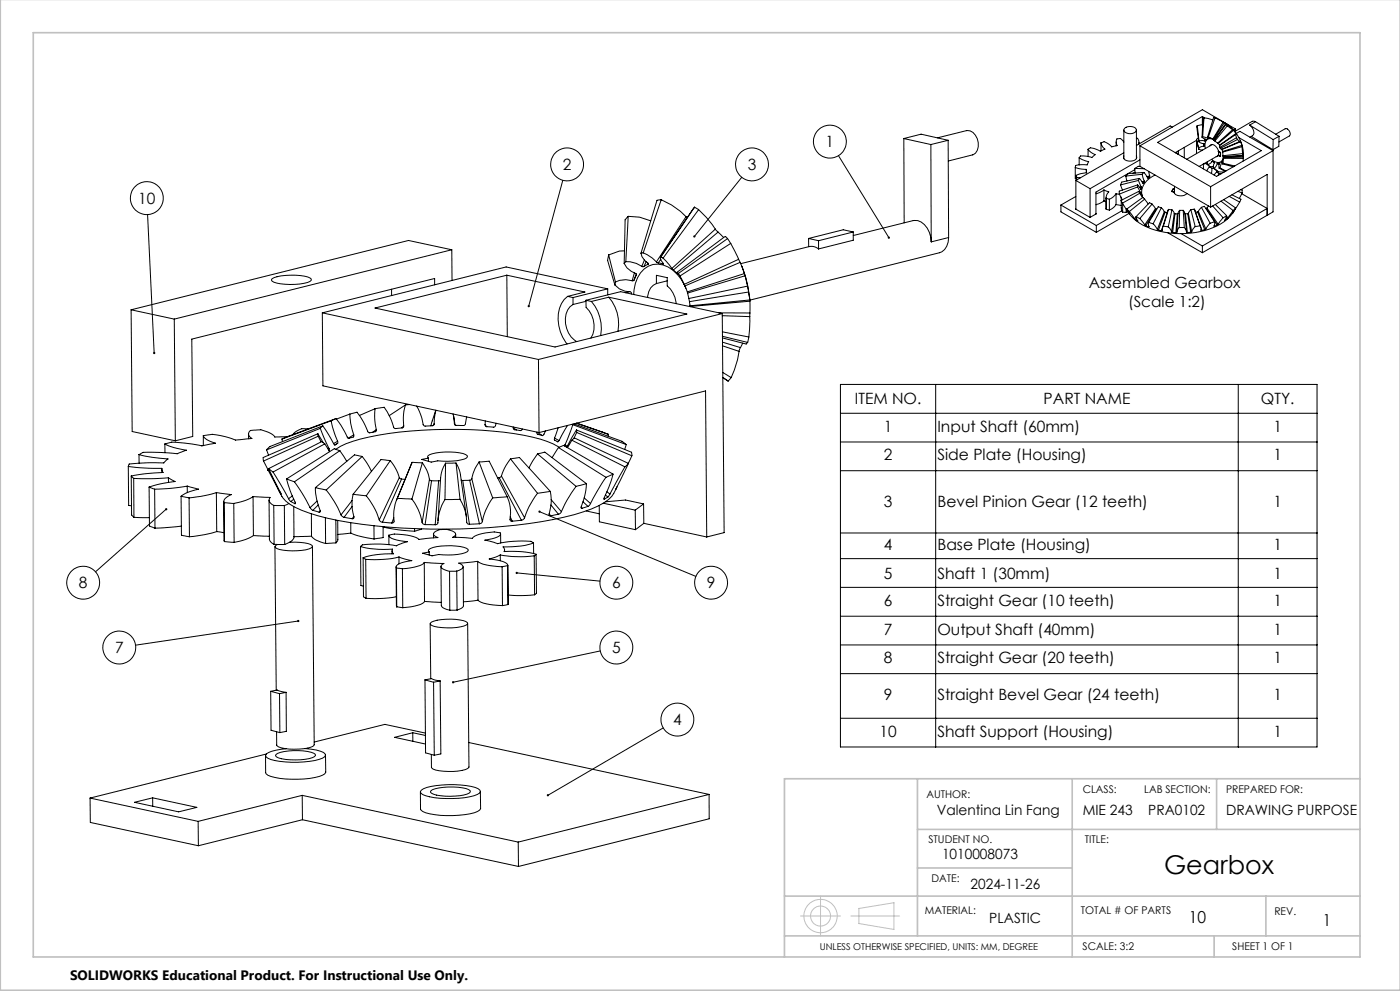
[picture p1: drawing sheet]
<svg xmlns="http://www.w3.org/2000/svg" width="420mm" height="297mm" viewBox="0 0 420 297" stroke-linecap="round" stroke-linejoin="round" font-family="sans-serif">
<g fill="none" stroke="#000" stroke-width=".3">
<path d="M337.1 39v8.6M337.5 38.3a2.69 2.69 0 0 1 3.3 .3 1.57 1.57 0 0 1-2.3 1.4l-.4-.1a.87 .87 0 0 1-.9-.6 .87 .87 0 0 1 .3-1zM340.9 39v8.6M351.7 38.1l-.7-.4-10.1 5.9M359.2 37.7l.5 4.8M359.2 37.7l.5 4.6M360.7 34.9l.1 2.5-1.6 .3M360.7 34.9l.7 .4M360.7 34.9l-13.4 7.8 17.6 10.2 13.5-7.7-6.7-4M361.2 35.3l2.7 .7M361.2 35.3l-.3 .2-.3 5.6M361.2 35.3l-.4 5.7"/>
<path d="M364.5 35.3l2.5 1.3M364.5 35.3l-.4-.1-1.8 5.8M364.5 35.3l-2 5.7M367 36.6l.3 .2M367 36.6l-3.2 5.1M367.3 36.8l1 .6-.6-.3 .1 .2M367.3 36.8l-3.3 5M367.6 36.9a11.5 11.5 0 0 1 5.4 9.2M367.7 37.1l-3.5 5M367.8 37.3l.4 .4M367.8 37.3l-3.6 4.8M368.2 37.7l1.6 1.1"/>
<path d="M368.2 37.7l-3.7 4.6M369.8 38.8l.3 .2M369.8 38.8l-4.5 4.1M370.1 39l.7 1M370.1 39l-4.6 4M370.7 38.7l-10-5.8-18.7 10.8M370.7 38.7l-.6 .3M374.9 37.5a2.26 2.26 0 0 1 .9 3.1l-.8 .5M374.9 37.5l7.1 4.3M376.7 36.5l-1-.1-5.2 3 .2-.2v-.5M376.7 36.5l-1.8 1M376.7 36.5l7 4.3"/>
<path d="M168.8 54l-10.2 37.8M198.4 59.9l3 1.5 2.7 1.9 1.7 1.6M198.4 59.9l-1.3 .1-4.8 15.9M198.4 59.9l-5.4 15.9M222.5 53.1l-14.2 17.8M251.5 46.6l15.2 24.6M271.1 41.5l8.2 1.8M271.1 41.5l.2 25.3M271.1 41.5l5.2-1.3 8.1 1.8M279.3 43.3l.1 29.2M281.3 41.3l8.6-2.1a3.4 3.4 0 0 1 3.6 3.6 3.2 3.2 0 0 1-1.8 3.6l-7.2 1.9M284.4 42l-5.1 1.3"/>
<path d="M284.4 42l.2 29.2M322.6 50.2l1.1 .3 2.2 .3 .1 1-1.7 .2-1.5 .6M322.6 50.2v3.3h.2M322.8 54.1l4.2 2.4M322.8 54.1v8.6M322.8 58.9l-4.5 2.6M322.8 52.6l.2 .6M322.8 52.6v1.5M323 53.2l1.2 .1M323 53.2v.7M323.7 47.3l1 .5 1.9 .6-.1 .3a.81 .81 0 0 1-1.2 .7h-.5a2.23 2.23 0 0 0-2.1 .4l-.1 .4M323.7 47.3v2.1"/>
<path d="M325.9 50.9v.9M326.4 44.7l.9 .9 1.2 .8-.2 .2a1.32 1.32 0 0 1-1.9 .3 2.85 2.85 0 0 0-2.4 .1l-.3 .3M326.4 44.7v2.2M327 56.5v8.7M330.3 42.8l.5 1.2 .7 .7-.6 .2a1.24 1.24 0 0 1-1.8-.1l-.7-.2a1.63 1.63 0 0 0-2 .1M330.3 42.8v2.4M331.2 56.9l1.4 .6a2.42 2.42 0 0 0-.7 1.9M331.2 56.9l-2.4 1.2M331.2 56.9v3.3M331.8 59.2l.1 3.5M331.9 59.4l.9 .3M331.9 59.4v3.3"/>
<path d="M332.8 59.7v3.3M334.8 58.1l1 .1M334.8 58.1l-.8 .9-1.2 .7M334.8 58.1v3.2M334.9 42.6v1.1M335.8 58.2l.9 1.7M336.2 55.4l.6 1.6M336.4 59.1l.1 .8M336.4 59.3v.7M337.1 46.7v.1a1.21 1.21 0 0 0 1.4 1.5l1.5-.1a1.01 1.01 0 0 0 .9-1.5M337.1 42.6a1.5 1.5 0 0 0-1.5-1h-.1a.96 .96 0 0 0-.6 1.5l.2 .5-.6 .2a1.42 1.42 0 0 1-1.9-.7l-.3-.1a1.62 1.62 0 0 0-2-.2M337.1 45.8l-14.3 8.3"/>
<path d="M337.7 52.8l.4 1.5M338.4 52h.3M340.4 50.5l.2 1.4M340.4 50.5l2.9 .1M340.5 50.8l-11.7 6.8v6.5M340.5 51.6l-.7 .3M340.9 41.4a1.16 1.16 0 0 1 .8 1.5l-.1 .3M341.3 55.4l-5.5 1.9v.9M341.3 55.4v.6M341.3 55.4l1 1.3M341.3 56l1 1.8M341.3 56l-5.5 2.2"/>
<path d="M341.6 54.1l.8 1.9M341.6 54.1l-5.4 1.3M341.6 57.4l-5.3 2.7 .4 .8M341.6 57.4l.3 .5M341.6 57.4l.9 1.1M341.7 42.7v.4M341.8 53.5l-5.3 1.1-.3 .8M341.8 53.5l-.2 .6M341.8 53.5l1.2 1.4M341.9 57.9l.9 1.3M341.9 57.9l-5.2 3M342 47.9l-15 8.6"/>
<path d="M342 43.7v6.1l21.2 12.3M342 43.7l21.2 12.2M342.1 49.9l-.6-.1-1.1 .7M342.3 57.8l.1 .3M342.3 57.8l-.2 .2M342.3 56.7h.1M342.4 56v.3M342.4 56l-.5 .2M342.4 58.1l.1 .4M342.4 58.1l-.2 .1M342.4 56.3l-.1 .4M342.4 56.3l-.3 .1"/>
<path d="M342.5 58.5h.1M342.7 52.2l.6 2.1M342.7 52.2l-5 .6M343 54.9l-.1 .1M343.2 51.7l-4.7 .3-.8 .8M343.2 51.7l-.5 .5M343.2 51.7l1.3 1.6M343.3 54.6l-.3 .3M343.3 54.3v.3M343.3 54.3l-.7 .2M343.3 54.6l-.5 .1M343.4 59.7l1.1 1.4"/>
<path d="M343.4 59.7l-.5-.5-4.9 3.4M343.4 59.7l-4.6 3.7M344.5 53.3l-.2 .1M344.6 51.4l.3 1.3M344.9 53l-.4 .3M344.9 53l-.7 .2M344.9 52.7v.3M344.9 52.7l-.8 .2M346.5 52.5a5.9 5.9 0 0 0-4 5.8l.3 .9M351.5 57.4h.1M351.5 57.4l.9 .2M352 56.6l-.6 .8 .8 .2a2.46 2.46 0 0 0 3.9 .4"/>
<path d="M352 56.6l.4 .1M352 56.6v.2M352.4 55.8v2.2M352.4 56.7h-.4l-.5 .7M352.6 45.8l6.4-3.7v3.9M352.8 45.9l.6 .3M353.5 45.2v1.1M354.6 46.9v.1M355.3 44.2v3.1M359 41.8l.6 2.9M359 41.8l.6 2.6M359.5 41.3l-.5 .5"/>
<path d="M359.6 44.4v.3M359.6 44.7l1.2 .3M359.7 42.5l1.5 .6-.1 .7M359.7 42.3v.2M360.6 41.1l1.2 .8M360.8 41l-.2 .1M360.8 41l1.6 .4M361.1 43.8l-1.5 .6M361.2 43.1l-.1 .7M361.4 42.2l-1.7 .1M361.5 41.7l-.1 .5M361.6 42.2h-.2"/>
<path d="M361.7 41.8l-.1 .4M361.8 41.9l-.2 .3M361.8 41.8v.1M362.1 49.1l.2 .2M362.1 49.1l.9 .9-.7-.7M362.1 48.9l-1.1 .3v1.4M362.2 48.5l-.1 .6M362.3 41l.7 .5M362.3 41h.2M362.4 41.4l.2 .1M362.5 41.1l-.1 .3M362.5 41l1.3 .7"/>
<path d="M362.6 41.5h.4M362.7 41.3l-.1 .2M362.8 50l-.8 1.2M362.8 50l.8 .4M363 43.7a1.11 1.11 0 0 1 1.8 .3l.8 1.3M363 41.4v.1M363.2 55.9v6.2M363.6 50.4l-.2 1.6M363.6 48.4l.7 .3-.3 1.7M363.6 48.4l-.8 .7-.5 .2M363.6 48.4l.5 .1M363.7 43.3l-7.7 4.4"/>
<path d="M363.8 41.7l.2 .1M364 41.8l.2 .1a1.73 1.73 0 0 0-2.1-.1 1.73 1.73 0 0 0-.6 2.1l.1 .6M364 49.9l-1.2 .1M364 50.4h.2M364 50.4l1.4 1.1M364 50.4h-.4M364.2 42.1l.3 .2M364.2 50.4l1.4 1.1M364.5 42.3l.8 .6M365 51.5l-.8 1M365 51.5l.6 .5M365 51.5l2.2 .1"/>
<path d="M365.2 49.1l-1 1.3M365.2 49.1l.5 .1M365.3 48.9l-.1 .2M365.3 48.9l.5 .2M365.3 42.9l.2 .1M365.5 43l.4 .5M365.5 45.3v1.2l.6 .3M365.5 45.3l.6 .4M365.5 46.5l-.1 .3-.6 .2M365.5 46.6l-5.7 3.3M365.5 46.5h.1M365.6 52l-.1 .6"/>
<path d="M365.6 52l.8 .1M365.6 45.3l.6 .4M365.6 45.3h-.1M365.7 48.9l.1 .1M365.7 48.9h-.4M365.7 48.9h.1M365.8 49v1.4M365.8 50.4l1.8 1M365.9 43.5v.1M365.9 44.2l.2 .2M365.9 50.3l-.1 .1M365.9 50.3l1.9 1"/>
<path d="M366.1 44.4l.4 .3M366.1 45.7v1.1M366.1 45.7h.1M366.1 46.8h.1M366.2 45.7l-.1 1.2-.6-.4M366.4 48.7l-.5 1.6M366.4 48.7l.3 .1M366.5 48.5l-.1 .2M366.5 48.5l.2 .1M366.5 44.7l.1 .1M366.6 44.8l.2 .6M366.7 48.2h.1"/>
<path d="M366.7 48.2l-.2 .3M366.7 48.3l.1 .8M366.8 45.4v.2M366.8 45.6l.1 1.1M366.8 49.1l3.2 .9M366.9 46.7l.1 .3M366.9 48.9l-.1 .2M366.9 48.9l3.5 .8M367 47h.1M367 47.4l-.1 1.5M367 47.4l6 .1M367 47.2v-.2a1.76 1.76 0 0 1-1.1 1.7 1.76 1.76 0 0 1-2-.6l-.4-.3"/>
<path d="M367 47.2v.2M367.1 59.8l3.6 2.5M368.8 58.8l3.1 1.8M369.6 58.4l2.7 1.3-.4 .9M370.8 40l.1 1.3M370.8 40.2l-4.9 3.4v.6M370.8 40l-4.9 3.5M370.9 40l1.1-.6 9.9 5.8M370.9 41.3l.4 .5M370.9 41.3l-5 2.9M371.3 41.8l.4 .5 .2 .1 .1-.1 .2 .2M371.3 41.8l-5.2 2.6"/>
<path d="M371.4 57.4l1.2 .4M372 42.4l-5.5 2.4M372.2 42.5l.4 1.1M372.2 42.5l-5.6 2.3M372.3 56.8l.3 .1v.9M372.5 58.1l7.7 4.4-19.5 11.2M372.6 43.6v.4M372.6 43.6l-5.8 1.8M372.6 57.8l-.8 1.7M372.6 44l.2 2M372.6 44l-5.8 1.6M372.8 46l.1 .6"/>
<path d="M372.8 46l-5.9 .7M372.9 46.6l-5.9 .4M373 46.7l-6.1 .4M373 47.5v.8M373 47.1v.4M373 47.1l-6 .1M373 46.1v1M373 46.1v.6l-.1-.1M373 46.1v.3M375.4 40.9l6.5 4M381.9 45.2l-18.7 10.7M381.9 45.2v18.3l-1.7 1"/>
<path d="M382 41.8l-.1 3.1M382.7 40.2l2.9-1.6a1.42 1.42 0 0 1 1.2 2.1l-3.1 1.8M383.7 40.8l-1.7 1M383.7 40.8l-.1 3-1.7 1.1M44.3 64.3l1.9 41.5M135.5 74.9l-83.2 20.7M135.5 74.9l.1 9.2M135.5 74.9l-12.9-2.8-83.3 20.7M182.6 76.4l-.3 1.6 2.2 7.4M182.6 76.4l2 8.1M187.3 78.9a6.9 6.9 0 0 0 3.6 3.2v.3M187.4 75.2h-1.6l-3.2 1.2"/>
<path d="M187.7 78.4l-.4 .5M187.7 78.4l1.4 .1 1.8 .4 1.6 .9M188.5 64.8l3.4 .3 3.3 1.1M188.5 64.8l-1 1.1-.2 13M188.5 64.8l-.8 13.6M192.3 75.9a5.3 5.3 0 0 0 2.2 3.1l-.1 .2M192.5 79.8l.7 .1M193 75.8l-.7 .1M193 75.8l2.7 1.6 1.2 1.1M193.3 77.9l-.8 1.9M193.9 78.4l-.7 1.5M194.4 79.2l-1.2 .7"/>
<path d="M194.5 79l-.1 .2M196.9 78.5l.6 .3M197.5 78.8l1.4 .3M198.2 77.7l-.7 1.1M198.3 77l-.2 .4 .9 1.5M198.3 77l.6 .4M198.9 77.4l2.6 3.1M199 78.9l-.1 .2M205.8 64.9l.3 .3M205.8 64.9l-8.9 13.6M208.1 62.4l-10 14.7M208.4 62.1l1.2 .7"/>
<path d="M208.4 62.1l-10.1 14.9M208.4 62.1l-.3 .3M209.6 62.8l2.3 2.4 2.7 3.5M209.6 62.8l-10.7 14.6M214.6 68.7l.8 .9M214.6 68.7l-13.1 11.8M215.4 69.6l1.7 1.6M215.4 69.6l-13.4 11.3M217.5 70.9l-14.5 10.8M217.6 71l.7 .5M218.3 71.5l-14.8 10.4M218.3 71.5l.9 1.5"/>
<path d="M219.2 73l-15.2 9.7M219.2 73l2.4 4.7M221.6 77.7l.4 .9M221.6 77.7l-16.4 7.5M222 78.6l1.3 3.4M222 78.6l-16.5 7.1M222.5 79.8l.1 .1a34.1 34.1 0 0 1 2.3 9.9l-.3-2.3M242.6 71.5v2.4M242.6 71.5l3 .6M245.6 74.6a3.4 3.4 0 0 0-2.9-.7l-20.5 5.1M245.6 72.1v2.5M256 70.6l18-4.5a4.5 4.5 0 0 1 4.8 3.5l.6 2.9"/>
<path d="M256 69.5v2.5l-10.4 2.6M256 69.5l-10.4 2.6M256 69.5l-3-.6-10.4 2.6M284.6 71.2a4.5 4.5 0 0 1-2.7 4.5l-57 14.3M284.6 71.2l-5.2 1.3M318.3 61.5l10.6 6.1M318.3 61.5v2l10.6 6.1M322.8 62.6l4.2 2.6M328.8 64l-1.8 1.2M328.9 67.6v2M331.2 60.2l-2.4 1.1M331.2 60.2l.6 .3"/>
<path d="M331.9 62.7l.9 .3M334.8 61.3l-1 1.1-1 .6M334.8 61.3l1.6 .3M336.4 60.3v2l.4 1.3M336.5 63.2l-7.6 4.4M336.7 60.9l1.5 2.3M336.8 63.6h1.1M336.8 61v2.6M337.9 62.7v.9M338 62.6l.9 1.5M338 62.6l.8 .8M338.1 63a15.2 15.2 0 0 0 11.4 6.6 24.1 24.1 0 0 0 18.7-3.9l1.9-2.3"/>
<path d="M338.2 63.2l-.3 .4M338.2 63.2l.3 .4M338.3 63.2h-.1M338.5 63.6l.3 .5M338.5 63.5v.1M338.7 64l-9.8 5.6M338.8 63.4l1.6 2.1M338.9 64.1h.1M338.9 64.1h-.1M340.4 65.5l.2 .3M340.6 65.8l.6 .5M340.9 64.9l.4 1.3"/>
<path d="M340.9 64.9l1 .6M340.9 65l-.5 .5M341 65.4l-.4 .4M341.3 66.2l-.1 .1M341.9 65.5l1.5 1.9M343.4 67.4l.3 .3M343.7 67.7l.8 .3M344.6 66.6l.1 1.4h-.2M344.6 66.6l1.3 .5M344.6 67.8l-.1 .2M345.6 61.2l1 1.3M345.6 61.2l-.8-.5-3.9 4.2"/>
<path d="M345.6 61.2l-3.7 4.3M345.9 67.1l1.3 1.7M346.6 62.5l.3 .2M346.6 62.5l-3.2 4.9M346.9 62.7l.1 .1M346.9 62.7l-3.2 5M347.2 68.8l.3 .2M347.5 69l1 .2M348.4 62.3l.9 1.2M348.4 62.3l-2.5 4.8M348.4 62.3l-.9-.4-2.9 4.7M348.7 68.5l-.2 .7"/>
<path d="M349 67.8l-.3 .6v.7l-.2 .1M349 67.8l1.5 .2M349.3 63.5l.2 .1M349.3 63.5l-2.1 5.3M349.5 63.6l.7 .1M349.5 63.6l-2 5.4M350.3 69.8l10.4 5.9M350.5 68l1 1.5M350.6 62.8l-1.6 5M350.6 62.8l1 .1M350.6 62.8l-1.9 5.5M351.5 69.5l.3 .2"/>
<path d="M351.6 62.9l.7 1.1M351.6 62.9l-1.1 5.1M351.8 69.7h1M352.3 64l.2 .1M352.3 64l-.8 5.5M352.5 64.1h.7M352.5 64.1l-.7 5.6M353.1 69.6l-.3 .1M353.2 64.1l-.4 5.6M353.4 64l-.2 .1M353.8 68.2l-.7 1.4M353.8 68.2h1.5"/>
<path d="M353.9 63l-.1 5.2M353.9 63h1.1M353.9 63l-.5 .9-.3 5.7M354.3 70l6.4 3.7M355 63l.3 5.2M355 63l.4 .9 .6 5.5M355.3 68.2l.5 .8 .2 .6 .2 .1M355.4 64l.2 .1M355.6 64.1l.6 5.6M356.3 64l-.7 .1M356.3 64l.9 5.6M356.5 63.9l-.2 .1"/>
<path d="M356.5 63.9l1 5.6M357.2 69.6l-1 .1M357.3 62.8l1.3 5.1M357.3 62.8l-.8 1.1M357.5 69.5l-.3 .1M358.3 62.7l-1 .1M358.3 62.7l1.7 5M358.3 62.7l2 5.5M358.6 67.9l-1.1 1.6M359.3 63.5l-.6 .1M359.3 63.5l2.1 5.3M359.5 63.4l-.2 .1"/>
<path d="M359.5 63.4l2.2 5.2M360 67.7l-1.4 .2M360 67.7l.3 .5v.8l.2 .1M360.3 68.6l.2 .5M360.4 62.2l.9-.4 3 4.7M360.4 62.2l-.9 1.2M360.4 62.2l2.6 4.7M360.7 73.7v2M361.4 68.8l-.9 .3M361.7 68.6l-.3 .2M361.9 62.5l-.1 .1M361.9 62.5l3.3 4.9"/>
<path d="M362.1 62.3l-.2 .2M362.1 62.3l3.3 4.9M362.5 61.7l-.4 .6M363 66.9l-1.3 1.7M363.2 62.1l17-9.8v12.2M363.8 61.7l3.1 3.6M364.3 67.6l.1 .2M364.3 66.5l-1.3 .4M364.3 66.5l-.1 1.3h.2M364.6 61.3l3.4 3.3M365.2 67.4l-.8 .4M365.4 67.2l-.2 .2"/>
<path d="M366.3 60.3l3.7 2.8M366.9 65.3l-1.5 1.9M367.5 66h.1M367.8 65.2l.4 .3M368 64.6l-1.1 .7M368 64.6l-.4 1.4M368 64.8l.4 .5M368.2 65.5l-.6 .5M368.4 65.3l-.2 .2M369.8 63.8h.1M370 63.1l-1.6 2.2M370.7 62.3l-.7 .8"/>
<path d="M370.7 62.3l-.9 1.5M371.9 60.6l-2.1 3.2M380.2 64.5l-19.5 11.2M39.3 92.8l13 2.8M39.3 92.8l.4 36.5 12.9 2.8M52.3 95.6l.3 36.5M81.6 83.5a17.4 17.4 0 0 1 11.4-.2l.4 .3v.4a10.6 10.6 0 0 1-6.4 1.3l-1.5-.1a7.8 7.8 0 0 1-3.9-1l-.2-.3zM96.7 93.8l.2 21.8 64.8 14M96.7 93.8l64.8 13.9M117.5 86.7v1.9M130.4 85.4v-1.9l-72.9 18.1 .3 29.2-5.2 1.3M152 82.5l23.5 5-5.2 1.3"/>
<path d="M152 82.5l-39.5 9.8 54 11.7 39.6-9.9-23.5-5M152 82.5l.2 18.4M170.3 88.8a8.7 8.7 0 0 0-2.7 8.8 12.1 12.1 0 0 0 2.5 5.5M170.3 88.8l1.6 .4M171.9 91.3a6 6 0 0 0-1.9 7.2 6.5 6.5 0 0 0 3 3.9M171.9 89.2v2.1M175.8 90v2.1a7.6 7.6 0 0 1 1.5 9.2M175.8 90l1.6 .3M175.8 90l10.4-2.6 30.5 6.6M175.8 90.3l-3.9 1M177.4 90.3a12.4 12.4 0 0 1 2.8 10.3M182.3 86.6l-10.4 2.6"/>
<path d="M182.3 86.6l-30.5-6.6-55.1 13.8M182.3 86.6v1.8M182.6 89.1a12.1 12.1 0 0 1 2.8 10.2M182.6 89.1l-5.2 1.2M184.5 85.4a6.9 6.9 0 0 0 4.8 2.2l.1 .5M184.6 84.5l-.1 .9M188.5 87.6l-.8 .1M189.7 84.1l-2-.3-1.9 .2-1.2 .5M190.3 83.9l-.6 .2M190.3 81.8l-.6 2.3M190.9 82.1l-.6 1.8M190.9 82.4l-.6 1.5"/>
<path d="M191 82.3l-.1 .1M196.9 85a4.3 4.3 0 0 0-2.6 4.1M196.9 85v-2.5l3.3 .7v2.5a7.7 7.7 0 0 1 2.6 5.3M200.2 84.2l-3.3 .8M201.5 80.5l.5 .4M202 80.9l1.4 1.4-.2-.7 .3 .3M203.5 81.9l.5 .8M204 82.7l1.2 2.5M205.2 85.2l.3 .5M205.5 85.7l.7 1.8M205.8 86.4a11.6 11.6 0 0 0-6.9-7 6.3 6.3 0 0 0-7.6 3.8l-.7 1.7-.5 3.4M206.2 87.5l.5 2"/>
<path d="M206.7 89.5l.1 .9M206.8 90.4l.2 1.2M207 91.5v.4M207 91.6v.3M207 91.9h.1M215.7 93.8h9.3M216.7 94l.5 65.6-5.2 1.3M216.7 94l-55.2 13.7M216.7 94.6l8.2 .3M216.7 99.4l7.9 1.6M223.3 82l1 3.8M223.3 82l-17.1 5.5"/>
<path d="M223.5 82.7l-17.2 5.1M224.3 85.8l-17.6 3.7M224.3 85.8l.3 1.7M224.6 87.5l-17.8 2.9M224.9 89.6l.1 .7M224.9 94.9l-.3 6.1M224.9 89.8v.1M225 93.8l-.1 1.1M225 90.3v3.5M225 90.3l-18 1.6M225.1 89.9l-18.1 1.7M161.5 107.7l.2 21.9"/>
<path d="M216.7 100.8l7.6 1.8M216.7 101.3l7.2 1.8M216.7 103.6l5 1.7M216.7 102.5l5.4 1.7M216.8 111.6l2.6 1.6M216.9 113.2l1.4 1M216.9 113.1l1.5 1.1M218.4 114.1v.1M219.4 113.2l-1 1M221.7 105.3l-.4 2.5-1.9 5.4M222.1 104.2l-.4 1.1M222.8 102.8l-.7 1.4"/>
<path d="M224.3 102.6l-.4 .5M224.6 101l-.3 1.6M252.1 115.2h143v108.7h-143zM280.7 115.2v108.7M371.5 115.2v108.7M38.5 139.8l3.6 .4 6.4 .2M38.5 139.8l.1 11.7 .8 .1M41.7 136.2l3.9 .9 4.8 .4-1.3 1.2h-5.2l-5.1 .4-.3 .7M41.7 136.2v2.6M49.5 133.1a19.7 19.7 0 0 0 6.5 1.8l-2.8 1.1-2.4-.3a36.6 36.6 0 0 0-8.2 0l-.9 .5M49.5 133.1v2.6M61 130.6a4.8 4.8 0 0 0 3.6 2.2l-1.6 .3a8.2 8.2 0 0 1-5.4 0 18.5 18.5 0 0 0-7.1-.3l-1 .3"/>
<path d="M61 130.6l1-.2a9.5 9.5 0 0 1 5.8 .5l.8 .3a8.3 8.3 0 0 0 5.7 .3l1.3-.1a1.31 1.31 0 0 1-1-1.6 1.31 1.31 0 0 1 1.7-.9 7.2 7.2 0 0 1 6.1 2.1l3.8-.1M61 130.6v3M74.5 130.1l.1 1.4M79.1 138.2l4.3 8.3M80 134.8l.6 1.6M84.6 131.6l.1 .8M92.5 128.5a4.4 4.4 0 0 0-4.6 1.7M95.4 130l-16.4 7.1 .1 1.1M95.4 130l.1 .7M95.4 130l1.5 2.6M95.5 130.7l.8 1.7M95.5 130.7l-16.4 7.5"/>
<path d="M96.1 128.4l2.6 6M96.1 128.4l-16.1 6.4M96.8 127.6l-15.8 6.2-1 1M96.8 127.6l-.7 .8M96.8 127.6l3.5 5.7 1.1-.5-.1-.5M97.4 133l1.5 2.4M97.4 133l-.8-.7-16 8.1M97.4 133l-15.5 8.5M98.7 134.4l.1 .6M98.7 134.4l-.3 .1M98.8 135l-.1 .1M99.3 126.1l.7 2.7 1.3 3.5"/>
<path d="M99.3 126.1l-14.7 5.5M100.8 125.4l-16.2 6.2M100.8 125.4l-1.5 .7M100.8 125.4l1.5 2.1 2.1 3.8 1.6-.3 .1-.7M100.9 133.1l-.5 .2M101.3 132.3l-1.2 .6M102 135.1l2 3.2M102 135.1l-1.7-.6-14.3 9M102 135.1l-13.7 9.3M105 124.1l.2 2.8 .9 3.4M105 124.1l2.1-.6 2 3 1.4 3.1 2.1-.2 .3-.2v-.4M105 124.1l-4 1.5"/>
<path d="M106.1 130.3l-1.6 1M108.7 136.8l1.6 2.3 1.1 2.2M108.7 136.8l-2.3-.5-11.8 9.9M108.7 136.8l-10.8 10.1M112.5 122.5l-.1 2.7 .5 3.6M112.5 122.5l2.8-.4a27.4 27.4 0 0 1 3.1 6.3l2.5-.2 .2-.6M112.5 122.5l-4.7 2M112.9 128.8l-1 .7M117.1 138l1.5 2.3 1.2 2.8M117.1 138l-2.8-.3-8.4 10.4M117.1 138l-7.2 10.6M121.1 127.6l-.5 .6"/>
<path d="M121.6 121.4l-.5 2.7v3.5M121.6 121.4l-4.8 3.2M122.8 121.2l-1.2 .2M123.5 138.9l-4.5 11M123.6 138.6l-4.4 10.8M123.6 138.6l3.1 .1M123.6 138.6l-.1 .3M125 121.7a20.6 20.6 0 0 1 2.1 5.8l.3 .2 2.3-.1 .5-.6M126.5 137.7l2-.4-.2-.3a2.49 2.49 0 0 1 2.5-1.3l2.8-.2h2.9a6.1 6.1 0 0 1 3.7 1.1v.3a4.2 4.2 0 0 1-3.1 1.2l-2.9 .2-2.9-.2-1.9 .4zM126.7 138.7l-3.1 10.9M126.7 138.7l1.6 2.9 .5 2M128.5 137.3v1"/>
<path d="M130.2 127v.3M130.7 122.9l-1.4 4.7M130.8 123l-.6 4M133.7 138.8l-.2 10.9M133.7 138.8l-1 1.9-.5 2.2-.8 13.2M135.9 124.1l.4 3 .4 .4 2.7-.1 .6-2.4M136.1 124.8l.4 2.6M136.8 138.8h-3.1M136.8 138.8l1.2 10.8M136.8 138.8l1.2 2.8 1.9 13.2M143.7 138.5l4.1 10.7M143.7 138.5l3.1-.3 5.4 10.7"/>
<path d="M143.7 138.5l-1.2 1.9-1 3M145.5 127.3l.1 .4 .4 .2M145.5 127.3l.5 .6M145.6 126.1l-.1 1.2M148.8 126.9l-.2 .8-.4 .3-2.2-.1M153.1 137.5l2.7-.4 9.3 10.2M153.1 137.5l-1.8 2.8-.9 2.4M153.1 137.5l8.2 10.3M154 128.2l.1 .4 .2 .2 1.9 .2 .5-.4M154 128.2l.9 .7M154 128v.2M161.3 136l2.1-.5 12.5 9.5"/>
<path d="M161.3 136l-2.6 4.2M161.3 136l11.5 9.8M161.7 129.6l50-12.4 .3 43.7M163.7 129.1l-.9 1.5-1.6-.5-.1-.6 1.7 1.1M166.4 131.3l-.1 .6 1 .5M166.4 131.3l1.3 .7M167.1 132.3l.2 .1M167.4 128.2l-1 3.1M167.5 134.1l1.6-.6 14.8 8.6M167.5 134.1l-1.9 3.1M167.5 134.1l14.3 8.9M167.7 134.1a28.6 28.6 0 0 0-10.5-3.6 131.6 131.6 0 0 0-49.1 1.1 22.1 22.1 0 0 0-7.4 3.1"/>
<path d="M169.5 133.3l-.1 .4M169.5 133.3l.7 .4M170.3 127.5l-2.6 4.5-.4 .4M171.6 131.9l.7-.7 16.2 7.7M171.6 131.9l-1.3 2.2M171.6 131.9l15.9 8M171.7 127.1l.1 .2M171.8 127.3l-2.3 6M171.8 127.3l16.1 5.9M172.2 127l14.4 5.3 1.3 .9M172.9 128.9l16.5 6.6 .1 1.1M172.9 128.9l-2.9 5.2"/>
<path d="M172.9 128.9l.1 .7M173 126.8l9.5 3.4M173 129.6l-.8 1.7M173 129.6l16.5 7M182.5 130.2v.5M187.5 139.9l-4.5 8.2M187.9 133.2l-.5 1.5M188.5 138.9l-1 1M188.5 138.9l-3.8 7.7 .4-.7M189.5 136.6l-1 2.3M252.1 123.9h143M252.1 132.5h143"/>
<path d="M39.4 142.7l.7 .7M39.4 142.7l.1 11.6 .7 .7M40.1 143.4l.1 11.6M40.2 155l4.6 .1M44.7 146l1.7 .6M44.7 146l.1 11.7 1.7 .6M46.4 146.6l.1 11.7M48.5 140.4l.4 1.2-5.1 .4-4.4 .7M48.5 140.4v1.2M49.8 152.6l-21.2 18.8M50.5 143.2l2 1.1a34.6 34.6 0 0 0-7.8 1.7M50.5 143.2l-5.2 .3-5.2-.1"/>
<path d="M50.5 143.2l.1 1.4M54.3 148.7l2.4 .5M54.3 148.7l.1 11.7 2.4 .5M54.4 157.7l-7.9 .6M56.2 145.7l3.4 .9a12 12 0 0 0-5.3 2.1M56.2 145.7l-4.7 .6-5.1 .3M56.2 145.7v1.9M56.7 149.2l.1 11.7M64.9 147.6l4.5 .6a2.44 2.44 0 0 0-2.2 2.4M64.9 147.6l-4.6 1.2-3.6 .4M64.9 147.6l.1 11.7M65 159.3a37.3 37.3 0 0 1-8.2 1.6"/>
<path d="M65 159.3l2.2 .3M67.1 150.3l.2 12M67.2 150.6l2.9 .3M67.2 150.6l.1 11.7M70.1 150.9l.1 11.7M75.9 148.8l5.1 .3a1.55 1.55 0 0 0 1.1 2.4M75.9 148.8a14.2 14.2 0 0 1-5.8 2.1M75.9 148.8l.1 11.7M80.4 140.9h-.1h.2M80.6 140.4l3.7 7.7-.5-.7M80.6 140.4l1.3 1.1M80.7 149.9l.1 11.8 .6 .9 .8 .6"/>
<path d="M81.9 141.5l4.7 8M82.1 151.5h3.2M82.1 151.5l.1 11.7M83.4 146.5l.4 .9M83.5 146.4l-.1 .1M84 147.3l-.2 .1M85.3 151.5l.1 11.7M86 143.5l1.1 3.6 1.5 3.6-.1 .3M86 143.5l2.3 .9M86.6 149.5l.6 .8M86.6 150.9l-1.3 .6M87.2 150.3l1.3 .7"/>
<path d="M87.7 148.6l-1.1 .9M88.1 151.8l.1 9.3-.6 1-2.2 1.1M88.1 149.6l-.9 .7M88.3 144.4l2.4 3.5 2.3 4.2M88.6 150.8l-.1 .2M93 152.1l.8 .9M93.4 154l.1 6.7M93.8 153l1.9 .5M94.6 146.2a26.1 26.1 0 0 0 1.5 7.2l-.4 .1M94.6 146.2l3.3 .7M95.1 150.2l-2.1 1.9M95.5 151.3l-1.7 1.7"/>
<path d="M96.1 153.1l-.4 .4M97.6 155.1l.1 7.8M97.9 146.9l2.3 3.3 2.1 4.1M100.8 155.9v6.8M101.3 156l.1 5.8-.6 .9M102.3 154.3l.9 .7M103.2 155l2.5 .5M105.2 159.8a26.5 26.5 0 0 0 7 1.7M105.2 159.8l-3.8 .4M105.2 156.7v3.1M105.6 150l-3.3 4.3M105.6 151.8l-2.4 3.2"/>
<path d="M105.9 148.1a16.9 16.9 0 0 0 .2 7.2l-.4 .2M105.9 148.1l4 .5M106.2 154.8l-.5 .7M109.9 148.6l2.2 3.2 1.7 4M112.2 157.5v4M113.8 155.8l.4 .5 .5 .2M114.7 156.5l2.8 .2M114.9 157.8v3.3l-2.7 .4M115.4 158l4.1 .8 4.9 .4M115.4 157.9v.1M115.4 158l-.5 .1M118.1 155.1l-.6 1.6"/>
<path d="M119.2 149.4a15.6 15.6 0 0 0-1.1 7.2l-.6 .1M119.2 149.4l4.4 .2M119.8 143.1l.7 .5M119.8 143.1l-6 12.7M120.5 143.6l1 .1M120.5 143.6l-5.8 12.9M123.6 149.6l1.8 3.1 1.2 3.9M124.4 158.4v.8M126.5 158.5l-2.1 .7M126.6 156.6l.3 .4 .6 .2M127.5 157.2l3.1 .1M128.8 143.6l.7 .5"/>
<path d="M128.8 143.6l-2.2 13M129.5 144.1h2.1M129.5 144.1l-2 13.1M131.6 144.1l-1 13.2M132.2 143.8l-.6 .3M133.5 149.7a17.2 17.2 0 0 0-2.3 7.4l-.6 .2M138 149.6l-4.5 .1M138 149.6l1.1 2.1a14.6 14.6 0 0 1 1 5l.2 .3 .5 .1M138.4 143.9l.4 .1M138.8 144l2 13.1M140.9 143.9l-2.1 .1M140.9 143.9l2.9 13.1"/>
<path d="M141.5 143.4l-.6 .5M141.5 143.4l3.2 12.9M143.8 157l-3 .1M144.7 156.3l-.2 .4-.7 .3M147.8 149.2l-1.2 1.9a16.3 16.3 0 0 0-1.9 5.2M149.8 143.2h-.5M149.8 143.2l6.6 12.7M150.2 160v2.7M150.4 142.7l-.6 .5M150.4 142.7l7 12.5M152.2 148.9l-4.4 .3M152.2 148.9l.7 2a13.4 13.4 0 0 1 .1 5l.7 .3"/>
<path d="M153.1 154.9l.6 1.3M156.4 155.9l-2.7 .3M157.4 155.2l-.4 .5-.6 .2M161.3 147.8l-2.6 4-1.3 3.4M161.9 153.3l46.9 19.5M164.7 154l.5 .6M165.1 147.3l-3.8 .5M165.1 147.3a17.2 17.2 0 0 1-.3 7.2l.4 .1M165.3 151.3l2.2 2.8M165.3 149.8l3.1 3.5M167.5 154.1l-2.3 .5M168.4 153.3l-.3 .5-.6 .3"/>
<path d="M172.8 145.8l-2.7 4.1-1.7 3.4M174.3 152l.3 .3M174.9 150.4l1.5 1.4M175.3 149.2l1.9 1.7M175.9 153.1l3.9 .9M175.9 145l-3.1 .8M175.9 145a25.1 25.1 0 0 1-1.6 7.2l.3 .1M176.4 151.8l-1.8 .5M177.2 150.9l-.8 .9M179.8 151.5v4.9l10.8 2.3M181 150.8l9.6 2.1M181.2 149.5l.1 .1"/>
<path d="M181.6 148.4l.8 .5M181.6 150.4l6.1-.5 5.4 1.1M181.8 143l-2.7 4.4-1.9 3.5M182.1 147.4l.9 .7M182.4 148.9l-1.1 .7M183 148.1l-.6 .8M183.9 142.1l-2.1 .9M183.9 142.1l-1.3 3.9-1.4 3.4 .1 .2M184.9 146.4a9.1 9.1 0 0 1-5.5 5.3 83.7 83.7 0 0 1-24.6 5.7 188.3 188.3 0 0 1-56.5-2.1 30.2 30.2 0 0 1-12.6-5.2l-.9-.9-1.1-2M190.6 152.9v5.8M193.1 151v5.8M193.1 151l-2.5 1.9"/>
<path d="M193.1 156.8l18.9 4.1M193.1 156.8l-2.5 1.9M252.1 141.1h143M252.1 159.7h143M67.3 162.3l2.9 .3M76 160.5a14.2 14.2 0 0 1-5.8 2.1M76 160.5l4.8 .2M82.2 163.2h3.2M82.5 163.8l.4 43M86.9 162.5l3.1 .1a6.2 6.2 0 0 1 3.7 .9v.4a8.9 8.9 0 0 1-6.1 1.2l-1.4-.1a6.2 6.2 0 0 1-3.6-.9l-.1-.4 .8-.5M93.5 160.7a6.6 6.6 0 0 0 4.2 2.2M93.5 160.7l-5.3 .1"/>
<path d="M93.7 163.8l.6 59.4a2.04 2.04 0 0 1-2 1 14.6 14.6 0 0 1-9.2-.7l-.1-4.2M100.8 162.7l-3.1 .2M108.2 163.8a28.8 28.8 0 0 0 9.6 .8 1.12 1.12 0 0 0 .3 1.4 25.3 25.3 0 0 0-9.2 1.2M108.2 163.8l.1 11.7 .7 .2M108.9 167.2l.8 .4M108.9 167.2l.1 11.7 .8 .4M109.7 167.6l.1 11.7M116.7 160.5v2.7M117.6 165.1v.9M118.8 169.9l.2 12M118.9 178.8a34 34 0 0 1-9.1 .5M118.9 170.2l1.8 .3"/>
<path d="M118.9 170.2l.1 11.7M119.7 166.9l3.8 1.1-3 .7a1.53 1.53 0 0 0-1.6 1.5M119.7 166.9a32.9 32.9 0 0 1-10 .7M119.7 166.9v2.1M120.7 170.5l.1 11.6M126.8 165.8l2-.4-.3-.3a2.66 2.66 0 0 1 2.5-1.3l2.8-.2 3 .1a6.5 6.5 0 0 1 3.6 .9l.1 .4a8.5 8.5 0 0 1-6 1.3l-2.9-.1-2 .4zM127.3 168.6l5.9 .3-.8 .6-.1 .3a1.94 1.94 0 0 0 1.7 1.2l.9 .2M127.3 168.6a5.7 5.7 0 0 1-4.1 1.6l-2.5 .3M127.3 168.6l.1 11.6M128.8 165.4v.9M130 160l.1 1.2M132.3 169.8l.1 11.7a1.94 1.94 0 0 0 1.7 1.2l.8 .2"/>
<path d="M134.9 171.2v11.7M136.7 160.1v.9M137 171.2h-2.1M137 171.2l.1 11.6M139 169.9v11.6a1.31 1.31 0 0 1-1.1 1.1l-.8 .2M143.3 168.2l-5.7 .6a1.42 1.42 0 0 1 1.3 1.2 2.75 2.75 0 0 1-1.9 1.2M143.3 168.2a13.7 13.7 0 0 0 7.3 1.7M143.3 168.2l.1 11.7M143.4 179.9a12.9 12.9 0 0 0 7.3 1.6M143.4 179.9l-4.4 .5M150.1 166.3a34.7 34.7 0 0 0 10.2 .3M150.1 166.3l-3.3 1.2 4.1 .8a1.57 1.57 0 0 1 1.4 1.2l-1.7 .4"/>
<path d="M150.1 166.3v1.8M150.6 169.9l.1 11.6M151.4 164.8v.5M152.3 169.4l.1 11.8M155 171.7l25 2.5M160.1 162.7l-.5-.3a25.4 25.4 0 0 0-10.3 .5l-3.8-1 3-.7a1.48 1.48 0 0 0 1.6-1.5l-.7-.1a9.7 9.7 0 0 0-5.7 .6 3 3 0 0 0-2 1.2l-5.9-.4 .8-.6 .1-.3a3.3 3.3 0 0 0-3.1-1.4h-.3a3.8 3.8 0 0 0-3.2 1.2 1.36 1.36 0 0 0 1.3 1.2l-5.7 .6a13.8 13.8 0 0 0-8-1.5l-1 .2a1.57 1.57 0 0 0 1.4 1.2l4.1 .7-2.3 .8a2.42 2.42 0 0 1-2 .3 26.3 26.3 0 0 0-9.4 .1l-.3 .3M160.1 162.7a24.4 24.4 0 0 1-9.2 1.2 1.14 1.14 0 0 1 .3 1.4 27.5 27.5 0 0 1 9.6 .8M160.1 162.7v3.2M160.3 166.6l.1 11.7M160.4 178.3l-4 .2-4-.2M160.8 166.1l-.5 .5M160.8 166.1l.1 11.7-.5 .5"/>
<path d="M252.1 167.4h143M252.1 176h143M89.5 186.1l-48.8 7.3M119 181.9l1.8 .2M127.4 180.2a5.5 5.5 0 0 1-4.1 1.7l-2.5 .2M127.4 180.2l5 .3M129 186.9l.2 16.5M129.1 186.8a9.3 9.3 0 0 1 6.2-1.2h1.4a5.9 5.9 0 0 1 3.5 1l.1 .4a9.7 9.7 0 0 1-6.2 1.2l-1.4-.1a5.6 5.6 0 0 1-3.6-1zM137.1 182.8l-2.2 .1M140.3 186.8l.4 43.1a2.23 2.23 0 0 1-2.1 1l-2.6 .3-3-.1a4.7 4.7 0 0 1-3.6-1.1v-3.9M152.4 181.2l-1.7 .3M152.4 181.1v.1"/>
<path d="M180.1 195.1l-44.2 9.4M252.1 184.7h143M252.1 193.3h143M81.2 207.2l1.9-.4 2.7 .7M81.2 207.2l.1 11.7 2.7 .7M81.2 207.2l2.7 .7M83.9 207.9l.1 11.7M85.8 207.5l.1 11.7-1.9 .4M85.8 207.5l-1.9 .4M123.8 219.6l3.8 .8M123.8 219.6l-5.4 1.4 9.2 2M123.8 219.6l.1 2.6"/>
<path d="M127.5 203.8l2-.4 2.5 .7M127.5 203.8l.2 21.8 2.6 .7M127.5 203.8l2.6 .7M127.6 219.7l-12.1-2.6-21.2 5.3M130.1 204.5l.2 21.8M132 204.1l.3 21.9-2 .3M132 204.1l-1.9 .4M199 218.2l-34.6 20.1M252.1 201.9h143M252.1 215.3h143M27 239.2l32.4 7M27 239.2l.1 7.3 32.4 7"/>
<path d="M45.8 239.1v2.5M79.9 226l-52.9 13.2M82.8 226.1a16.2 16.2 0 0 1 10.5-.6l1.3 .6 .1 .3a8.8 8.8 0 0 1-6.1 1.3h-1.5a6.9 6.9 0 0 1-4.4-1.2zM90.7 238.4l-31.3 7.8M90.7 238.4l64.8 14M90.7 238.4v7.3M91.5 224.4h.2a11 11 0 0 1 5.8 1.5l.1 .4a3.8 3.8 0 0 1-3.1 1.6 28.9 28.9 0 0 1-14.2-.7l-.5-.4-.1-.4a4.1 4.1 0 0 1 3.2-1.6l2.9-.4M97.6 226.3l.1 5.1a1.95 1.95 0 0 1-1.9 1.3 29.1 29.1 0 0 1-15.4-.4l-.7-.7v-5.2M126.4 236.8a15.7 15.7 0 0 1 8.1-1.6l3.7 .1a11 11 0 0 1 5.8 1.5l.1 .4a3.9 3.9 0 0 1-3.2 1.6 29.5 29.5 0 0 1-14.1-.7l-.5-.4-.2-.5zM129.3 237a13.2 13.2 0 0 1 8.1-1.1 6.1 6.1 0 0 1 3.6 1.1l.1 .3a4.4 4.4 0 0 1-3.2 1.2l-4.3 .1a6.9 6.9 0 0 1-4.5-1.2zM140.6 222.5l72.1 15.6M144.1 237.2l.1 5.1a2.08 2.08 0 0 1-1.9 1.3 28.6 28.6 0 0 1-15.5-.4l-.6-.8-.1-5.1"/>
<path d="M212.7 238.1l-57.2 14.3M212.7 238.1l.1 7.3-57.3 14.3M40.4 240.4l5.4-1.3 13.3 2.9-5.5 1.3zM59.4 246.2l.1 7.3M90.7 245.7l64.8 14M90.7 245.7l-31.2 7.8M155.5 252.4v7.3"/>
<circle cx="44" cy="59.4" r="4.9"/>
<circle cx="170.1" cy="49.3" r="4.9"/>
<circle cx="225.6" cy="49.3" r="4.9"/>
<circle cx="249" cy="42.4" r="4.9"/>
<circle cx="25" cy="174.6" r="4.9"/>
<circle cx="184.9" cy="174.6" r="4.9"/>
<circle cx="213.3" cy="174.6" r="4.9"/>
<circle cx="35.8" cy="194.1" r="4.9"/>
<circle cx="184.9" cy="194.1" r="4.9"/>
<circle cx="203.2" cy="215.7" r="4.9"/>
</g>
<g fill="none" stroke="#c0c0c0" stroke-width=".3">
<path d="M240.2 274.5h12M246.2 268.5v12M255.3 274.5h14.6M257.7 272.3l10.5-1.8v8l-10.5-1.7z"/>
<circle cx="246.2" cy="274.5" r="5"/>
<circle cx="246.2" cy="274.5" r="3"/>
</g>
<path d="M.1 -.1v296.9h419.9M10 9.8h398v277h-398zM275.2 233.4v47.1M321.7 233.4v53.4M365 233.4v15.2M408 233.4h-172.7v53.4M275.2 248.6h132.8M235.3 268.6h172.7M275.2 260.1h46.5M379.8 268.6v11.9M235.3 280.5h172.7M364.2 280.5v6.3" fill="none" stroke="#c0c0c0" stroke-width=".5"/>
<path d="M266.4 71v.4l.4 .1-.1-.3 .2 .3-.1-.6zM208 70.7v.4l.3-.2-.2 .2a.35 .35 0 0 0 .5 0 .35 .35 0 0 0-.1-.5 .35 .35 0 0 0-.5 .1zM158.4 91.5v.5l.1 .1 .1-.3-.1 .3a.35 .35 0 0 0 .5-.5 .34 .34 0 0 0-.6-.1zM135.7 204.2l-.1 .3h.3h-.3a.34 .34 0 0 0 .5 .3 .34 .34 0 0 0 .1-.6 .34 .34 0 0 0-.5 0zM154.8 171.4l-.1 .3h.3h-.3a.34 .34 0 0 0 .4 .3 .34 .34 0 0 0 .2-.5 .34 .34 0 0 0-.5-.1zM161.6 153.1l.3 .2-.4-.1a.33 .33 0 0 0 .4 .5 .33 .33 0 0 0 .2-.6 .33 .33 0 0 0-.5 0zM164.1 238.1v.4l.3-.2-.3 .2a.35 .35 0 0 0 .5 .1 .35 .35 0 0 0 0-.5 .35 .35 0 0 0-.5 0zM89.2 185.9a.35 .35 0 0 0 .2 .5 .35 .35 0 0 0 .4-.3h-.3h.3l-.3-.3zM49.6 152.4a.35 .35 0 0 0 0 .5 .35 .35 0 0 0 .5 0 .35 .35 0 0 0 0-.5l-.3 .2 .3-.2zM46 105.5v.5l.3 .1-.1-.3 .1 .3 .3-.1-.1-.5z" fill="#000"/>
<text font-size="7.8" x="349.2" y="261.9">Gearbox</text>
<g font-size="4.9">
<text x="356.6" y="276.5">10</text>
<text x="396.8" y="277.5">1</text>
</g>
<g font-size="4.7">
<text x="247.7" y="44.1">1</text>
<text x="168.9" y="51">2</text>
<text x="224.3" y="51">3</text>
<text x="41.5" y="61.1">10</text>
<text x="256.5" y="121.2">ITEM NO.</text>
<text x="313.1" y="121.2">PART NAME</text>
<text x="378.3" y="121.2">QTY.</text>
<text x="265.1" y="129.4">1</text>
<text x="281.2" y="129.4">Input Shaft (60mm)</text>
<text x="382" y="129.4">1</text>
<text x="265.1" y="138">2</text>
<text x="281.2" y="138">Side Plate (Housing)</text>
<text x="382" y="138">1</text>
<text x="265.1" y="152.1">3</text>
<text x="281.2" y="152.1">Bevel Pinion Gear (12 teeth)</text>
<text x="382" y="152.1">1</text>
<text x="265.1" y="164.8">4</text>
<text x="281.2" y="164.8">Base Plate (Housing)</text>
<text x="382" y="164.8">1</text>
<text x="265.1" y="173.4">5</text>
<text x="281.2" y="173.4">Shaft 1 (30mm)</text>
<text x="382" y="173.4">1</text>
<text x="23.7" y="176.3">8</text>
<text x="183.6" y="176.3">6</text>
<text x="212" y="176.3">9</text>
<text x="265.1" y="181.6">6</text>
<text x="281.2" y="181.6">Straight Gear (10 teeth)</text>
<text x="382" y="181.6">1</text>
<text x="265.1" y="190.2">7</text>
<text x="281.2" y="190.2">Output Shaft (40mm)</text>
<text x="382" y="190.2">1</text>
<text x="34.5" y="195.8">7</text>
<text x="183.6" y="195.8">5</text>
<text x="265.1" y="198.8">8</text>
<text x="281.2" y="198.8">Straight Gear (20 teeth)</text>
<text x="382" y="198.8">1</text>
<text x="265.1" y="209.8">9</text>
<text x="281.2" y="209.8">Straight Bevel Gear (24 teeth)</text>
<text x="382" y="209.8">1</text>
<text x="201.9" y="217.4">4</text>
<text x="263.9" y="220.8">10</text>
<text x="281.2" y="220.8">Shaft Support (Housing)</text>
<text x="382" y="220.8">1</text>
</g>
<g font-size="4.6">
<text x="326.7" y="86.3">Assembled Gearbox</text>
<text x="338.4" y="91.9">(Scale 1:2)</text>
</g>
<g font-size="4.2">
<text x="281.1" y="244.4">Valentina Lin Fang</text>
<text x="324.8" y="244.4">MIE 243</text>
<text x="344.5" y="244.4">PRA0102</text>
<text x="367.8" y="244.4">DRAWING PURPOSE</text>
<text x="282.6" y="257.3">1010008073</text>
<text x="291.2" y="266.5">2024-11-26</text>
<text x="296.8" y="276.5">PLASTIC</text>
</g>
<text font-size="4.1" x="21" y="293.7">SOLIDWORKS Educational Product. For Instructional Use Only.</text>
<g font-size="3.2">
<text x="277.9" y="239">AUTHOR:</text>
<text x="324.8" y="237.6">CLASS:</text>
<text x="343.3" y="237.6">LAB SECTION:</text>
<text x="367.8" y="237.6">PREPARED FOR:</text>
<text x="278.5" y="252.8">STUDENT NO.</text>
<text x="325.5" y="252.8">TITLE:</text>
<text x="279.4" y="264.3">DATE:</text>
<text x="277.5" y="274">MATERIAL:</text>
<text x="324.3" y="274">TOTAL # OF PARTS</text>
<text x="382.3" y="274.2">REV.</text>
<text x="324.8" y="284.6">SCALE: 3:2</text>
<text x="369.7" y="284.6">SHEET 1 OF 1</text>
</g>
<text font-size="2.8" x="245.9" y="284.6">UNLESS OTHERWISE SPECIFIED, UNITS: MM, DEGREE</text>
</svg>
